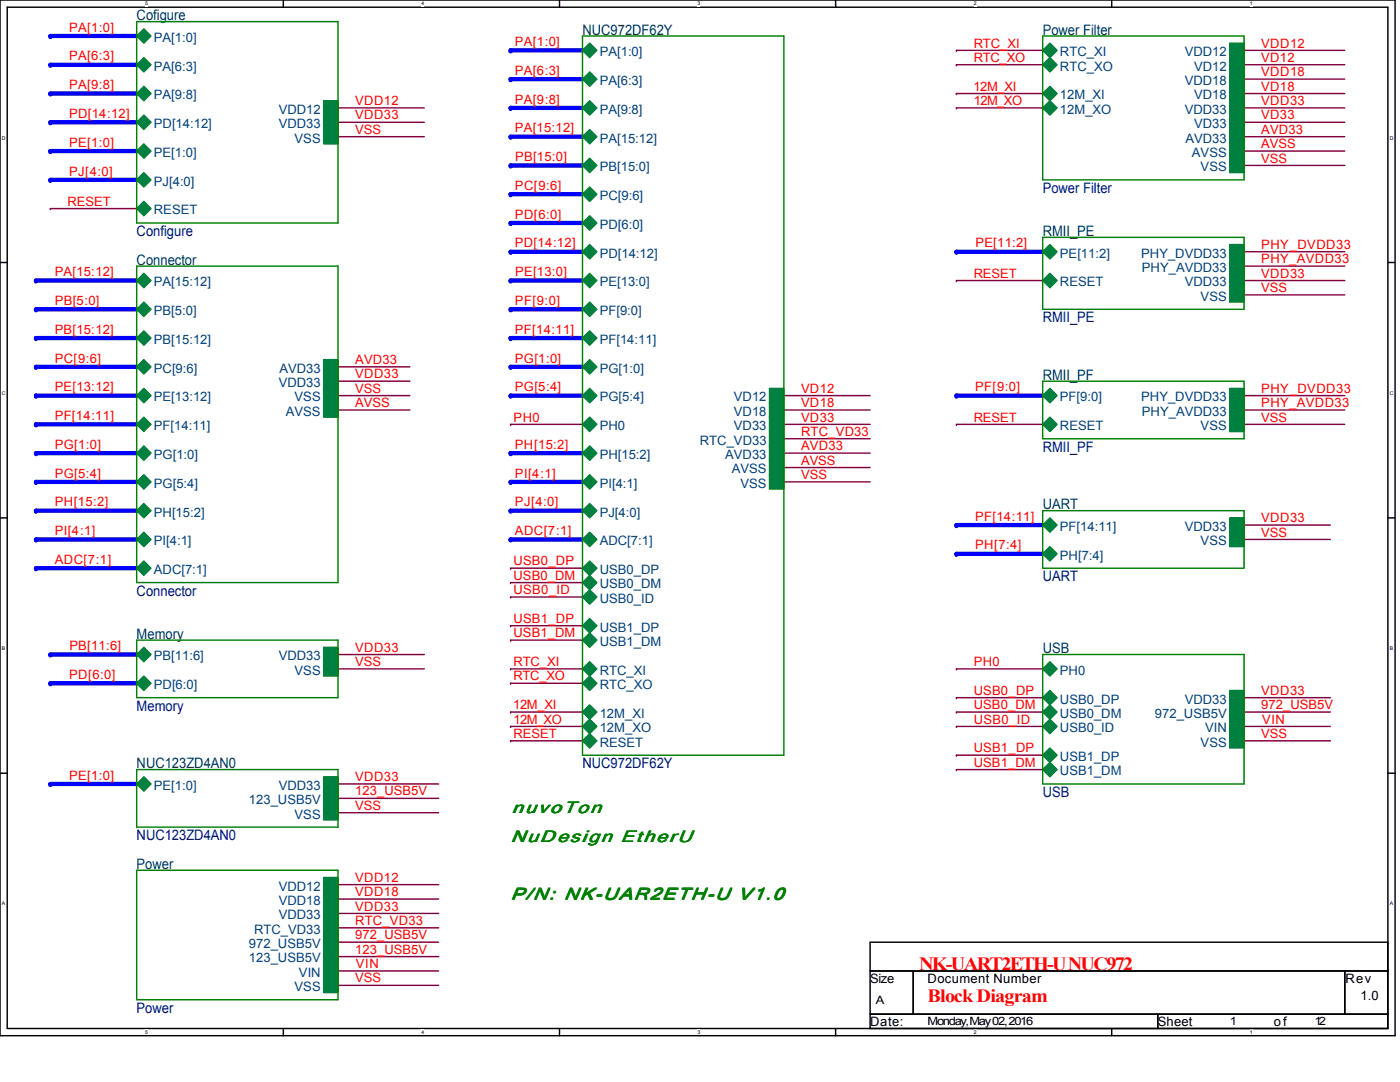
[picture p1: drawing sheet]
<svg xmlns="http://www.w3.org/2000/svg" width="279mm" height="216mm" viewBox="0 0 279 216" stroke-linecap="round" stroke-linejoin="round" font-family="sans-serif">
<path d="M0 0h278.4v206.7h-278.4zM1.4 1.4h275.6v203.8h-275.6z" fill="none" stroke="#000" stroke-width=".29"/>
<g fill="#fff">
<path d="M29 .2h.6v1.1h-.6z"/>
<path d="M29 205.4h.6v1.1h-.6z"/>
</g>
<path d="M56.5 0v1.4M56.5 205.2v1.5" fill="none" stroke="#000" stroke-width=".29"/>
<g fill="#fff">
<path d="M84.1 .2h.6v1.1h-.6z"/>
<path d="M84.1 205.4h.6v1.1h-.6z"/>
</g>
<path d="M111.7 0v1.4M111.7 205.2v1.5" fill="none" stroke="#000" stroke-width=".29"/>
<g fill="#fff">
<path d="M139.2 .2h.6v1.1h-.6z"/>
<path d="M139.2 205.4h.6v1.1h-.6z"/>
</g>
<path d="M166.8 0v1.4M166.8 205.2v1.5" fill="none" stroke="#000" stroke-width=".29"/>
<g fill="#fff">
<path d="M194.3 .2h.6v1.1h-.6z"/>
<path d="M194.3 205.4h.6v1.1h-.6z"/>
</g>
<path d="M221.9 0v1.4M221.9 205.2v1.5" fill="none" stroke="#000" stroke-width=".29"/>
<g fill="#fff">
<path d="M249.4 .2h.6v1.1h-.6z"/>
<path d="M249.4 205.4h.6v1.1h-.6z"/>
<path d="M.4 26.9h.7v1.2h-.7z"/>
<path d="M277.3 26.9h.8v1.2h-.8z"/>
<path d="M.4 77.9h.7v1.1h-.7z"/>
<path d="M277.3 77.9h.8v1.1h-.8z"/>
</g>
<path d="M0 52.4h1.4M277 52.4h1.4" fill="none" stroke="#000" stroke-width=".29"/>
<g fill="#fff">
<path d="M.4 128.8h.7v1.2h-.7z"/>
<path d="M277.3 128.8h.7v1.2h-.7z"/>
</g>
<path d="M0 103.3h1.4M277 103.3h1.4" fill="none" stroke="#000" stroke-width=".29"/>
<g fill="#fff">
<path d="M.4 179.7h.7v1.2h-.7z"/>
<path d="M277.3 179.7h.7v1.2h-.7z"/>
</g>
<path d="M0 154.3h1.4M277 154.3h1.4" fill="none" stroke="#000" stroke-width=".29"/>
<path d="M10.1 12.9h17.2" fill="none" stroke="#00f" stroke-width=".86"/>
<circle cx="10.1" cy="12.9" r=".43" fill="#00f"/>
<path d="M10.1 18.7h17.2" fill="none" stroke="#00f" stroke-width=".86"/>
<circle cx="10.1" cy="18.7" r=".43" fill="#00f"/>
<path d="M10.1 24.4h17.2" fill="none" stroke="#00f" stroke-width=".86"/>
<circle cx="10.1" cy="24.4" r=".43" fill="#00f"/>
<path d="M10.1 35.9h17.2" fill="none" stroke="#00f" stroke-width=".86"/>
<circle cx="10.1" cy="35.9" r=".43" fill="#00f"/>
<path d="M67.5 21.5h.1M67.5 24.4h.1M67.5 27.3h.1M67.5 21.5h17.2M67.5 24.4h17.2M67.5 27.3h17.2M10.1 41.6h.1M10.1 41.6h17.2" fill="none" stroke="#800040" stroke-width=".29"/>
<path d="M7.2 61.7h20.1" fill="none" stroke="#00f" stroke-width=".86"/>
<circle cx="7.2" cy="61.7" r=".43" fill="#00f"/>
<path d="M7.2 67.5h20.1" fill="none" stroke="#00f" stroke-width=".86"/>
<circle cx="7.2" cy="67.5" r=".43" fill="#00f"/>
<path d="M7.2 78.9h20.1" fill="none" stroke="#00f" stroke-width=".86"/>
<circle cx="7.2" cy="78.9" r=".43" fill="#00f"/>
<path d="M7.2 84.7h20.1" fill="none" stroke="#00f" stroke-width=".86"/>
<circle cx="7.2" cy="84.7" r=".43" fill="#00f"/>
<path d="M7.2 101.9h20.1" fill="none" stroke="#00f" stroke-width=".86"/>
<circle cx="7.2" cy="101.9" r=".43" fill="#00f"/>
<path d="M7.2 107.6h20.1" fill="none" stroke="#00f" stroke-width=".86"/>
<circle cx="7.2" cy="107.6" r=".43" fill="#00f"/>
<g fill="none" stroke="#800040" stroke-width=".29">
<path d="M67.5 76.1h.1M67.5 78.9h.1M67.5 76.1h14.3M67.5 78.9h14.3M190.9 133.5h.1M190.9 139.2h.1M190.9 133.5h17.2M190.9 139.2h17.2M248.3 139.2h.1M248.3 139.2h17.2M248.3 145h.1M248.3 147.8h.1"/>
<path d="M248.3 145h17.2M248.3 147.8h17.2"/>
</g>
<path d="M190.9 104.8h17.2" fill="none" stroke="#00f" stroke-width=".86"/>
<circle cx="190.9" cy="104.8" r=".43" fill="#00f"/>
<path d="M190.9 110.5h17.2" fill="none" stroke="#00f" stroke-width=".86"/>
<circle cx="190.9" cy="110.5" r=".43" fill="#00f"/>
<path d="M248.3 107.6h.1M248.3 104.8h.1M248.3 107.6h17.2M248.3 104.8h17.2" fill="none" stroke="#800040" stroke-width=".29"/>
<path d="M10.1 130.6h17.2" fill="none" stroke="#00f" stroke-width=".86"/>
<circle cx="10.1" cy="130.6" r=".43" fill="#00f"/>
<path d="M10.1 136.3h17.2" fill="none" stroke="#00f" stroke-width=".86"/>
<circle cx="10.1" cy="136.3" r=".43" fill="#00f"/>
<path d="M67.5 133.5h.1M67.5 130.6h.1M67.5 133.5h17.2M67.5 130.6h17.2" fill="none" stroke="#800040" stroke-width=".29"/>
<path d="M190.9 50.2h17.2" fill="none" stroke="#00f" stroke-width=".86"/>
<circle cx="190.9" cy="50.2" r=".43" fill="#00f"/>
<path d="M190.9 78.9h17.2" fill="none" stroke="#00f" stroke-width=".86"/>
<circle cx="190.9" cy="78.9" r=".43" fill="#00f"/>
<g fill="none" stroke="#800040" stroke-width=".29">
<path d="M190.9 10.1h.1M190.9 12.9h.1M190.9 18.7h.1M190.9 10.1h17.2M190.9 12.9h17.2M190.9 18.7h17.2M248.3 10.1h.1M248.3 12.9h.1M248.3 15.8h.1M248.3 18.7h.1M248.3 10.1h20.1M248.3 12.9h20.1"/>
<path d="M248.3 18.7h20.1M248.3 15.8h20.1M190.9 21.5h.1M190.9 21.5h17.2M248.3 24.4h.1M248.3 21.5h.1M248.3 21.5h20.1M248.3 24.4h20.1M248.3 56h.1M248.3 53.1h.1M248.3 50.2h.1M248.3 58.8h.1"/>
<path d="M248.3 56h20.1M248.3 53.1h20.1M248.3 50.2h20.1M248.3 58.8h20.1M248.3 78.9h.1M248.3 78.9h20.1M248.3 81.8h.1M248.3 84.7h.1M248.3 81.8h20.1M248.3 84.7h20.1M67.5 156.4h.1M67.5 156.4h20"/>
<path d="M67.5 176.5h.1M67.5 179.4h.1M67.5 162.2h.1M67.5 176.5h20M67.5 179.4h20M67.5 162.2h20M67.5 182.3h.1M67.5 185.1h.1M67.5 196.6h.1M67.5 182.3h20M67.5 185.1h20M67.5 196.6h20"/>
</g>
<path d="M10.1 156.4h17.2" fill="none" stroke="#00f" stroke-width=".86"/>
<circle cx="10.1" cy="156.4" r=".43" fill="#00f"/>
<path d="M156.4 87.5h.1M156.4 87.5h17.3M101.9 133.5h.1M101.9 136.3h.1M101.9 133.5h14.3M101.9 136.3h14.3" fill="none" stroke="#800040" stroke-width=".29"/>
<path d="M101.9 90.4h14.3" fill="none" stroke="#00f" stroke-width=".86"/>
<circle cx="101.9" cy="90.4" r=".43" fill="#00f"/>
<path d="M101.9 96.2h14.3" fill="none" stroke="#00f" stroke-width=".86"/>
<circle cx="101.9" cy="96.2" r=".43" fill="#00f"/>
<path d="M101.9 33h14.3" fill="none" stroke="#00f" stroke-width=".86"/>
<circle cx="101.9" cy="33" r=".43" fill="#00f"/>
<path d="M101.9 38.8h14.3" fill="none" stroke="#00f" stroke-width=".86"/>
<circle cx="101.9" cy="38.8" r=".43" fill="#00f"/>
<path d="M101.9 101.9h14.3" fill="none" stroke="#00f" stroke-width=".86"/>
<circle cx="101.9" cy="101.9" r=".43" fill="#00f"/>
<path d="M101.9 147.8h.1M101.9 147.8h14.3" fill="none" stroke="#800040" stroke-width=".29"/>
<path d="M101.9 56h14.3" fill="none" stroke="#00f" stroke-width=".86"/>
<circle cx="101.9" cy="56" r=".43" fill="#00f"/>
<g fill="none" stroke="#800040" stroke-width=".29">
<path d="M101.9 113.4h.1M101.9 116.2h.1M101.9 119.1h.1M101.9 113.4h14.3M101.9 116.2h14.3M101.9 119.1h14.3M101.9 124.9h.1M101.9 127.7h.1M101.9 124.9h14.3M101.9 127.7h14.3M101.9 142.1h.1M101.9 145h.1"/>
<path d="M101.9 142.1h14.3M101.9 145h14.3"/>
</g>
<path d="M101.9 44.5h14.3" fill="none" stroke="#00f" stroke-width=".86"/>
<circle cx="101.9" cy="44.5" r=".43" fill="#00f"/>
<path d="M101.9 27.3h14.3" fill="none" stroke="#00f" stroke-width=".86"/>
<circle cx="101.9" cy="27.3" r=".43" fill="#00f"/>
<path d="M101.9 78.9h14.3" fill="none" stroke="#00f" stroke-width=".86"/>
<circle cx="101.9" cy="78.9" r=".43" fill="#00f"/>
<path d="M101.9 67.5h14.3" fill="none" stroke="#00f" stroke-width=".86"/>
<circle cx="101.9" cy="67.5" r=".43" fill="#00f"/>
<path d="M101.9 50.2h14.3" fill="none" stroke="#00f" stroke-width=".86"/>
<circle cx="101.9" cy="50.2" r=".43" fill="#00f"/>
<path d="M101.9 21.5h14.3" fill="none" stroke="#00f" stroke-width=".86"/>
<circle cx="101.9" cy="21.5" r=".43" fill="#00f"/>
<g fill="none" stroke="#800040" stroke-width=".29">
<path d="M190.9 56h.1M190.9 56h17.2M156.4 78.9h.1M156.4 78.9h17.3M156.4 84.7h.1M156.4 96.2h.1M156.4 81.8h.1M156.4 84.7h17.3M156.4 96.2h17.3M156.4 81.8h17.3M190.9 84.7h.1M190.9 84.7h17.2"/>
<path d="M190.9 142.1h.1M190.9 145h.1M190.9 150.7h.1M190.9 153.6h.1M190.9 142.1h17.2M190.9 145h17.2M190.9 150.7h17.2M190.9 153.6h17.2"/>
</g>
<path d="M10.1 7.2h17.2" fill="none" stroke="#00f" stroke-width=".86"/>
<circle cx="10.1" cy="7.2" r=".43" fill="#00f"/>
<path d="M7.2 56h20.1" fill="none" stroke="#00f" stroke-width=".86"/>
<circle cx="7.2" cy="56" r=".43" fill="#00f"/>
<path d="M7.2 73.2h20.1" fill="none" stroke="#00f" stroke-width=".86"/>
<circle cx="7.2" cy="73.2" r=".43" fill="#00f"/>
<path d="M7.2 90.4h20.1" fill="none" stroke="#00f" stroke-width=".86"/>
<circle cx="7.2" cy="90.4" r=".43" fill="#00f"/>
<path d="M7.2 96.2h20.1" fill="none" stroke="#00f" stroke-width=".86"/>
<circle cx="7.2" cy="96.2" r=".43" fill="#00f"/>
<path d="M7.2 113.4h20.1" fill="none" stroke="#00f" stroke-width=".86"/>
<circle cx="7.2" cy="113.4" r=".43" fill="#00f"/>
<path d="M248.3 33h.1M248.3 27.3h.1M248.3 30.1h.1M248.3 33h20.1M248.3 27.3h20.1M248.3 30.1h20.1M67.5 73.2h.1M67.5 73.2h14.3M67.5 81.8h.1M67.5 81.8h14.3M67.5 193.7h.1M67.5 193.7h20" fill="none" stroke="#800040" stroke-width=".29"/>
<path d="M101.9 73.2h14.3" fill="none" stroke="#00f" stroke-width=".86"/>
<circle cx="101.9" cy="73.2" r=".43" fill="#00f"/>
<path d="M156.4 93.3h.1M156.4 90.4h.1M156.4 93.3h17.3M156.4 90.4h17.3" fill="none" stroke="#800040" stroke-width=".29"/>
<path d="M101.9 10.1h14.3" fill="none" stroke="#00f" stroke-width=".86"/>
<circle cx="101.9" cy="10.1" r=".43" fill="#00f"/>
<path d="M101.9 15.8h14.3" fill="none" stroke="#00f" stroke-width=".86"/>
<circle cx="101.9" cy="15.8" r=".43" fill="#00f"/>
<path d="M101.9 107.6h14.3" fill="none" stroke="#00f" stroke-width=".86"/>
<circle cx="101.9" cy="107.6" r=".43" fill="#00f"/>
<path d="M101.9 61.7h14.3" fill="none" stroke="#00f" stroke-width=".86"/>
<circle cx="101.9" cy="61.7" r=".43" fill="#00f"/>
<path d="M101.9 84.7h.1M101.9 84.7h14.3M67.5 159.3h.1M67.5 159.3h20M248.3 142.1h.1M248.3 142.1h17.2M67.5 188h.1M67.5 190.9h.1M67.5 188h20M67.5 190.9h20" fill="none" stroke="#800040" stroke-width=".29"/>
<path d="M10.1 30.1h17.2" fill="none" stroke="#00f" stroke-width=".86"/>
<circle cx="10.1" cy="30.1" r=".43" fill="#00f"/>
<path d="M173.7 188h103.3v5.7h-103.3zM173.7 193.7h8.6v8.7h-8.6zM182.3 193.7h86.1v8.7h-86.1zM268.4 193.7h8.6v8.7h-8.6zM173.7 202.4h57.4v2.8h-57.4zM231.1 202.4h45.9v2.8h-45.9z" fill="none" stroke="#000" stroke-width=".29"/>
<path d="M116.2 73.2l1.5-1.4 1.4 1.4-1.4 1.4z" fill="#008040"/>
<path d="M116.2 73.2l1.5-1.4 1.4 1.4-1.4 1.4z" fill="none" stroke="#008040" stroke-width=".29"/>
<path d="M153.6 83.2h2.8v2.9h-2.8z" fill-rule="evenodd" fill="#008040"/>
<path d="M153.6 83.2h2.8v2.9h-2.8z" fill="none" stroke="#008040" stroke-width=".29"/>
<path d="M153.6 94.7h2.8v2.9h-2.8z" fill-rule="evenodd" fill="#008040"/>
<path d="M153.6 94.7h2.8v2.9h-2.8z" fill="none" stroke="#008040" stroke-width=".29"/>
<path d="M153.6 77.5h2.8v2.9h-2.8z" fill-rule="evenodd" fill="#008040"/>
<path d="M153.6 77.5h2.8v2.9h-2.8z" fill="none" stroke="#008040" stroke-width=".29"/>
<path d="M153.6 80.4h2.8v2.8h-2.8z" fill-rule="evenodd" fill="#008040"/>
<path d="M153.6 80.4h2.8v2.8h-2.8z" fill="none" stroke="#008040" stroke-width=".29"/>
<path d="M116.2 67.5l1.5-1.5 1.4 1.5-1.4 1.4z" fill="#008040"/>
<path d="M116.2 67.5l1.5-1.5 1.4 1.5-1.4 1.4z" fill="none" stroke="#008040" stroke-width=".29"/>
<path d="M116.2 44.5l1.5-1.4 1.4 1.4-1.4 1.4z" fill="#008040"/>
<path d="M116.2 44.5l1.5-1.4 1.4 1.4-1.4 1.4z" fill="none" stroke="#008040" stroke-width=".29"/>
<path d="M116.2 21.5l1.5-1.4 1.4 1.4-1.4 1.5z" fill="#008040"/>
<path d="M116.2 21.5l1.5-1.4 1.4 1.4-1.4 1.5z" fill="none" stroke="#008040" stroke-width=".29"/>
<path d="M153.6 86.1h2.8v2.9h-2.8z" fill-rule="evenodd" fill="#008040"/>
<path d="M153.6 86.1h2.8v2.9h-2.8z" fill="none" stroke="#008040" stroke-width=".29"/>
<path d="M116.2 136.3l1.5-1.4 1.4 1.4-1.4 1.5z" fill="#008040"/>
<path d="M116.2 136.3l1.5-1.4 1.4 1.4-1.4 1.5z" fill="none" stroke="#008040" stroke-width=".29"/>
<path d="M116.2 90.4l1.5-1.4 1.4 1.4-1.4 1.5z" fill="#008040"/>
<path d="M116.2 90.4l1.5-1.4 1.4 1.4-1.4 1.5z" fill="none" stroke="#008040" stroke-width=".29"/>
<path d="M116.2 96.2l1.5-1.5 1.4 1.5-1.4 1.4z" fill="#008040"/>
<path d="M116.2 96.2l1.5-1.5 1.4 1.5-1.4 1.4z" fill="none" stroke="#008040" stroke-width=".29"/>
<path d="M116.2 33l1.5-1.4 1.4 1.4-1.4 1.4z" fill="#008040"/>
<path d="M116.2 33l1.5-1.4 1.4 1.4-1.4 1.4z" fill="none" stroke="#008040" stroke-width=".29"/>
<path d="M116.2 38.8l1.5-1.5 1.4 1.5-1.4 1.4z" fill="#008040"/>
<path d="M116.2 38.8l1.5-1.5 1.4 1.5-1.4 1.4z" fill="none" stroke="#008040" stroke-width=".29"/>
<path d="M116.2 101.9l1.5-1.4 1.4 1.4-1.4 1.4z" fill="#008040"/>
<path d="M116.2 101.9l1.5-1.4 1.4 1.4-1.4 1.4z" fill="none" stroke="#008040" stroke-width=".29"/>
<path d="M116.2 147.8l1.5-1.4 1.4 1.4-1.4 1.5z" fill="#008040"/>
<path d="M116.2 147.8l1.5-1.4 1.4 1.4-1.4 1.5z" fill="none" stroke="#008040" stroke-width=".29"/>
<path d="M116.2 56l1.5-1.5 1.4 1.5-1.4 1.4z" fill="#008040"/>
<path d="M116.2 56l1.5-1.5 1.4 1.5-1.4 1.4z" fill="none" stroke="#008040" stroke-width=".29"/>
<path d="M116.2 142.1l1.5-1.5 1.4 1.5-1.4 1.4z" fill="#008040"/>
<path d="M116.2 142.1l1.5-1.5 1.4 1.5-1.4 1.4z" fill="none" stroke="#008040" stroke-width=".29"/>
<path d="M116.2 145l1.5-1.5 1.4 1.5-1.4 1.4z" fill="#008040"/>
<path d="M116.2 145l1.5-1.5 1.4 1.5-1.4 1.4z" fill="none" stroke="#008040" stroke-width=".29"/>
<path d="M116.2 124.9l1.5-1.5 1.4 1.5-1.4 1.4z" fill="#008040"/>
<path d="M116.2 124.9l1.5-1.5 1.4 1.5-1.4 1.4z" fill="none" stroke="#008040" stroke-width=".29"/>
<path d="M116.2 127.7l1.5-1.4 1.4 1.4-1.4 1.5z" fill="#008040"/>
<path d="M116.2 127.7l1.5-1.4 1.4 1.4-1.4 1.5z" fill="none" stroke="#008040" stroke-width=".29"/>
<path d="M116.2 113.4l1.5-1.5 1.4 1.5-1.4 1.4z" fill="#008040"/>
<path d="M116.2 113.4l1.5-1.5 1.4 1.5-1.4 1.4z" fill="none" stroke="#008040" stroke-width=".29"/>
<path d="M116.2 116.2l1.5-1.4 1.4 1.4-1.4 1.5z" fill="#008040"/>
<path d="M116.2 116.2l1.5-1.4 1.4 1.4-1.4 1.5z" fill="none" stroke="#008040" stroke-width=".29"/>
<path d="M116.2 119.1l1.5-1.4 1.4 1.4-1.4 1.5z" fill="#008040"/>
<path d="M116.2 119.1l1.5-1.4 1.4 1.4-1.4 1.5z" fill="none" stroke="#008040" stroke-width=".29"/>
<path d="M116.2 133.5l1.5-1.5 1.4 1.5-1.4 1.4z" fill="#008040"/>
<path d="M116.2 133.5l1.5-1.5 1.4 1.5-1.4 1.4z" fill="none" stroke="#008040" stroke-width=".29"/>
<path d="M116.2 27.3l1.5-1.5 1.4 1.5-1.4 1.4z" fill="#008040"/>
<path d="M116.2 27.3l1.5-1.5 1.4 1.5-1.4 1.4z" fill="none" stroke="#008040" stroke-width=".29"/>
<path d="M116.2 50.2l1.5-1.4 1.4 1.4-1.4 1.5z" fill="#008040"/>
<path d="M116.2 50.2l1.5-1.4 1.4 1.4-1.4 1.5z" fill="none" stroke="#008040" stroke-width=".29"/>
<path d="M116.2 15.8l1.5-1.4 1.4 1.4-1.4 1.4z" fill="#008040"/>
<path d="M116.2 15.8l1.5-1.4 1.4 1.4-1.4 1.4z" fill="none" stroke="#008040" stroke-width=".29"/>
<path d="M116.2 10.1l1.5-1.5 1.4 1.5-1.4 1.4z" fill="#008040"/>
<path d="M116.2 10.1l1.5-1.5 1.4 1.5-1.4 1.4z" fill="none" stroke="#008040" stroke-width=".29"/>
<path d="M116.2 78.9l1.5-1.4 1.4 1.4-1.4 1.5z" fill="#008040"/>
<path d="M116.2 78.9l1.5-1.4 1.4 1.4-1.4 1.5z" fill="none" stroke="#008040" stroke-width=".29"/>
<path d="M116.2 107.6l1.5-1.4 1.4 1.4-1.4 1.5z" fill="#008040"/>
<path d="M116.2 107.6l1.5-1.4 1.4 1.4-1.4 1.5z" fill="none" stroke="#008040" stroke-width=".29"/>
<path d="M153.6 89h2.8v2.9h-2.8z" fill-rule="evenodd" fill="#008040"/>
<path d="M153.6 89h2.8v2.9h-2.8z" fill="none" stroke="#008040" stroke-width=".29"/>
<path d="M153.6 91.9h2.8v2.8h-2.8z" fill-rule="evenodd" fill="#008040"/>
<path d="M153.6 91.9h2.8v2.8h-2.8z" fill="none" stroke="#008040" stroke-width=".29"/>
<path d="M116.2 61.7l1.5-1.4 1.4 1.4-1.4 1.5z" fill="#008040"/>
<path d="M116.2 61.7l1.5-1.4 1.4 1.4-1.4 1.5z" fill="none" stroke="#008040" stroke-width=".29"/>
<path d="M116.2 84.7l1.5-1.5 1.4 1.5-1.4 1.4z" fill="#008040"/>
<path d="M116.2 84.7l1.5-1.5 1.4 1.5-1.4 1.4z" fill="none" stroke="#008040" stroke-width=".29"/>
<path d="M116.2 7.2h40.2v143.5h-40.2z" fill="none" stroke="#008000" stroke-width=".29"/>
<path d="M27.3 12.9l1.4-1.4 1.4 1.4-1.4 1.5z" fill="#008040"/>
<path d="M27.3 12.9l1.4-1.4 1.4 1.4-1.4 1.5z" fill="none" stroke="#008040" stroke-width=".29"/>
<path d="M27.3 41.6l1.4-1.4 1.4 1.4-1.4 1.5z" fill="#008040"/>
<path d="M27.3 41.6l1.4-1.4 1.4 1.4-1.4 1.5z" fill="none" stroke="#008040" stroke-width=".29"/>
<path d="M64.6 20.1h2.9v2.9h-2.9z" fill-rule="evenodd" fill="#008040"/>
<path d="M64.6 20.1h2.9v2.9h-2.9z" fill="none" stroke="#008040" stroke-width=".29"/>
<path d="M64.6 23h2.9v2.8h-2.9z" fill-rule="evenodd" fill="#008040"/>
<path d="M64.6 23h2.9v2.8h-2.9z" fill="none" stroke="#008040" stroke-width=".29"/>
<path d="M27.3 35.9l1.4-1.5 1.4 1.5-1.4 1.4z" fill="#008040"/>
<path d="M27.3 35.9l1.4-1.5 1.4 1.5-1.4 1.4z" fill="none" stroke="#008040" stroke-width=".29"/>
<path d="M64.6 25.8h2.9v2.9h-2.9z" fill-rule="evenodd" fill="#008040"/>
<path d="M64.6 25.8h2.9v2.9h-2.9z" fill="none" stroke="#008040" stroke-width=".29"/>
<path d="M27.3 18.7l1.4-1.5 1.4 1.5-1.4 1.4z" fill="#008040"/>
<path d="M27.3 18.7l1.4-1.5 1.4 1.5-1.4 1.4z" fill="none" stroke="#008040" stroke-width=".29"/>
<path d="M28.7 23l1.4 1.4-1.4 1.4-1.4-1.4z" fill="#008040"/>
<path d="M28.7 23l1.4 1.4-1.4 1.4-1.4-1.4z" fill="none" stroke="#008040" stroke-width=".29"/>
<path d="M28.7 5.7l1.4 1.5-1.4 1.4-1.4-1.4z" fill="#008040"/>
<path d="M28.7 5.7l1.4 1.5-1.4 1.4-1.4-1.4z" fill="none" stroke="#008040" stroke-width=".29"/>
<path d="M28.7 28.7l1.4 1.4-1.4 1.5-1.4-1.5z" fill="#008040"/>
<path d="M28.7 28.7l1.4 1.4-1.4 1.5-1.4-1.5z" fill="none" stroke="#008040" stroke-width=".29"/>
<path d="M27.3 4.3h40.2v40.2h-40.2z" fill="none" stroke="#008000" stroke-width=".29"/>
<path d="M208.1 50.2l1.4-1.4 1.5 1.4-1.5 1.5z" fill="#008040"/>
<path d="M208.1 50.2l1.4-1.4 1.5 1.4-1.5 1.5z" fill="none" stroke="#008040" stroke-width=".29"/>
<path d="M245.4 48.8h2.9v2.9h-2.9z" fill-rule="evenodd" fill="#008040"/>
<path d="M245.4 48.8h2.9v2.9h-2.9z" fill="none" stroke="#008040" stroke-width=".29"/>
<path d="M245.4 54.5h2.9v2.9h-2.9z" fill-rule="evenodd" fill="#008040"/>
<path d="M245.4 54.5h2.9v2.9h-2.9z" fill="none" stroke="#008040" stroke-width=".29"/>
<path d="M245.4 57.4h2.9v2.9h-2.9z" fill-rule="evenodd" fill="#008040"/>
<path d="M245.4 57.4h2.9v2.9h-2.9z" fill="none" stroke="#008040" stroke-width=".29"/>
<path d="M245.4 51.7h2.9v2.8h-2.9z" fill-rule="evenodd" fill="#008040"/>
<path d="M245.4 51.7h2.9v2.8h-2.9z" fill="none" stroke="#008040" stroke-width=".29"/>
<path d="M208.1 56l1.4-1.5 1.5 1.5-1.5 1.4z" fill="#008040"/>
<path d="M208.1 56l1.4-1.5 1.5 1.5-1.5 1.4z" fill="none" stroke="#008040" stroke-width=".29"/>
<path d="M208.1 47.4h40.2v14.3h-40.2z" fill="none" stroke="#008000" stroke-width=".29"/>
<path d="M28.7 66l1.4 1.5-1.4 1.4-1.4-1.4z" fill="#008040"/>
<path d="M28.7 66l1.4 1.5-1.4 1.4-1.4-1.4z" fill="none" stroke="#008040" stroke-width=".29"/>
<path d="M64.6 77.5h2.9v2.9h-2.9z" fill-rule="evenodd" fill="#008040"/>
<path d="M64.6 77.5h2.9v2.9h-2.9z" fill="none" stroke="#008040" stroke-width=".29"/>
<path d="M64.6 74.6h2.9v2.9h-2.9z" fill-rule="evenodd" fill="#008040"/>
<path d="M64.6 74.6h2.9v2.9h-2.9z" fill="none" stroke="#008040" stroke-width=".29"/>
<path d="M28.7 60.3l1.4 1.4-1.4 1.5-1.4-1.5z" fill="#008040"/>
<path d="M28.7 60.3l1.4 1.4-1.4 1.5-1.4-1.5z" fill="none" stroke="#008040" stroke-width=".29"/>
<path d="M28.7 83.2l1.4 1.5-1.4 1.4-1.4-1.4z" fill="#008040"/>
<path d="M28.7 83.2l1.4 1.5-1.4 1.4-1.4-1.4z" fill="none" stroke="#008040" stroke-width=".29"/>
<path d="M27.3 78.9l1.4-1.4 1.4 1.4-1.4 1.5z" fill="#008040"/>
<path d="M27.3 78.9l1.4-1.4 1.4 1.4-1.4 1.5z" fill="none" stroke="#008040" stroke-width=".29"/>
<path d="M28.7 100.5l1.4 1.4-1.4 1.4-1.4-1.4z" fill="#008040"/>
<path d="M28.7 100.5l1.4 1.4-1.4 1.4-1.4-1.4z" fill="none" stroke="#008040" stroke-width=".29"/>
<path d="M27.3 107.6l1.4-1.4 1.4 1.4-1.4 1.5z" fill="#008040"/>
<path d="M27.3 107.6l1.4-1.4 1.4 1.4-1.4 1.5z" fill="none" stroke="#008040" stroke-width=".29"/>
<path d="M27.3 56l1.4-1.5 1.4 1.5-1.4 1.4z" fill="#008040"/>
<path d="M27.3 56l1.4-1.5 1.4 1.5-1.4 1.4z" fill="none" stroke="#008040" stroke-width=".29"/>
<path d="M28.7 71.8l1.4 1.4-1.4 1.4-1.4-1.4z" fill="#008040"/>
<path d="M28.7 71.8l1.4 1.4-1.4 1.4-1.4-1.4z" fill="none" stroke="#008040" stroke-width=".29"/>
<path d="M28.7 89l1.4 1.4-1.4 1.5-1.4-1.5z" fill="#008040"/>
<path d="M28.7 89l1.4 1.4-1.4 1.5-1.4-1.5z" fill="none" stroke="#008040" stroke-width=".29"/>
<path d="M28.7 94.7l1.4 1.5-1.4 1.4-1.4-1.4z" fill="#008040"/>
<path d="M28.7 94.7l1.4 1.5-1.4 1.4-1.4-1.4z" fill="none" stroke="#008040" stroke-width=".29"/>
<path d="M28.7 111.9l1.4 1.5-1.4 1.4-1.4-1.4z" fill="#008040"/>
<path d="M28.7 111.9l1.4 1.5-1.4 1.4-1.4-1.4z" fill="none" stroke="#008040" stroke-width=".29"/>
<path d="M64.6 71.8h2.9v2.8h-2.9z" fill-rule="evenodd" fill="#008040"/>
<path d="M64.6 71.8h2.9v2.8h-2.9z" fill="none" stroke="#008040" stroke-width=".29"/>
<path d="M64.6 80.4h2.9v2.8h-2.9z" fill-rule="evenodd" fill="#008040"/>
<path d="M64.6 80.4h2.9v2.8h-2.9z" fill="none" stroke="#008040" stroke-width=".29"/>
<path d="M27.3 53.1h40.2v63.1h-40.2z" fill="none" stroke="#008000" stroke-width=".29"/>
<path d="M208.1 78.9l1.4-1.4 1.5 1.4-1.5 1.5z" fill="#008040"/>
<path d="M208.1 78.9l1.4-1.4 1.5 1.4-1.5 1.5z" fill="none" stroke="#008040" stroke-width=".29"/>
<path d="M245.4 77.5h2.9v2.9h-2.9z" fill-rule="evenodd" fill="#008040"/>
<path d="M245.4 77.5h2.9v2.9h-2.9z" fill="none" stroke="#008040" stroke-width=".29"/>
<path d="M245.4 80.4h2.9v2.8h-2.9z" fill-rule="evenodd" fill="#008040"/>
<path d="M245.4 80.4h2.9v2.8h-2.9z" fill="none" stroke="#008040" stroke-width=".29"/>
<path d="M245.4 83.2h2.9v2.9h-2.9z" fill-rule="evenodd" fill="#008040"/>
<path d="M245.4 83.2h2.9v2.9h-2.9z" fill="none" stroke="#008040" stroke-width=".29"/>
<path d="M209.5 83.2l1.5 1.5-1.5 1.4-1.4-1.4z" fill="#008040"/>
<path d="M209.5 83.2l1.5 1.5-1.5 1.4-1.4-1.4z" fill="none" stroke="#008040" stroke-width=".29"/>
<path d="M208.1 76.1h40.2v11.4h-40.2z" fill="none" stroke="#008000" stroke-width=".29"/>
<path d="M209.5 109.1l1.5 1.4-1.5 1.4-1.4-1.4z" fill="#008040"/>
<path d="M209.5 109.1l1.5 1.4-1.5 1.4-1.4-1.4z" fill="none" stroke="#008040" stroke-width=".29"/>
<path d="M245.4 103.3h2.9v2.9h-2.9z" fill-rule="evenodd" fill="#008040"/>
<path d="M245.4 103.3h2.9v2.9h-2.9z" fill="none" stroke="#008040" stroke-width=".29"/>
<path d="M209.5 103.3l1.5 1.5-1.5 1.4-1.4-1.4z" fill="#008040"/>
<path d="M209.5 103.3l1.5 1.5-1.5 1.4-1.4-1.4z" fill="none" stroke="#008040" stroke-width=".29"/>
<path d="M245.4 106.2h2.9v2.9h-2.9z" fill-rule="evenodd" fill="#008040"/>
<path d="M245.4 106.2h2.9v2.9h-2.9z" fill="none" stroke="#008040" stroke-width=".29"/>
<path d="M208.1 101.9h40.2v11.5h-40.2z" fill="none" stroke="#008000" stroke-width=".29"/>
<path d="M64.6 175.1h2.9v2.9h-2.9z" fill-rule="evenodd" fill="#008040"/>
<path d="M64.6 175.1h2.9v2.9h-2.9z" fill="none" stroke="#008040" stroke-width=".29"/>
<path d="M64.6 195.2h2.9v2.9h-2.9z" fill-rule="evenodd" fill="#008040"/>
<path d="M64.6 195.2h2.9v2.9h-2.9z" fill="none" stroke="#008040" stroke-width=".29"/>
<path d="M64.6 178h2.9v2.8h-2.9z" fill-rule="evenodd" fill="#008040"/>
<path d="M64.6 178h2.9v2.8h-2.9z" fill="none" stroke="#008040" stroke-width=".29"/>
<path d="M64.6 180.8h2.9v2.9h-2.9z" fill-rule="evenodd" fill="#008040"/>
<path d="M64.6 180.8h2.9v2.9h-2.9z" fill="none" stroke="#008040" stroke-width=".29"/>
<path d="M64.6 183.7h2.9v2.9h-2.9z" fill-rule="evenodd" fill="#008040"/>
<path d="M64.6 183.7h2.9v2.9h-2.9z" fill="none" stroke="#008040" stroke-width=".29"/>
<path d="M64.6 192.3h2.9v2.9h-2.9z" fill-rule="evenodd" fill="#008040"/>
<path d="M64.6 192.3h2.9v2.9h-2.9z" fill="none" stroke="#008040" stroke-width=".29"/>
<path d="M64.6 189.4h2.9v2.9h-2.9z" fill-rule="evenodd" fill="#008040"/>
<path d="M64.6 189.4h2.9v2.9h-2.9z" fill="none" stroke="#008040" stroke-width=".29"/>
<path d="M64.6 186.6h2.9v2.8h-2.9z" fill-rule="evenodd" fill="#008040"/>
<path d="M64.6 186.6h2.9v2.8h-2.9z" fill="none" stroke="#008040" stroke-width=".29"/>
<path d="M27.3 173.7h40.2v25.8h-40.2z" fill="none" stroke="#008000" stroke-width=".29"/>
<path d="M209.5 132l1.5 1.5-1.5 1.4-1.4-1.4z" fill="#008040"/>
<path d="M209.5 132l1.5 1.5-1.5 1.4-1.4-1.4z" fill="none" stroke="#008040" stroke-width=".29"/>
<path d="M245.4 137.8h2.9v2.8h-2.9z" fill-rule="evenodd" fill="#008040"/>
<path d="M245.4 137.8h2.9v2.8h-2.9z" fill="none" stroke="#008040" stroke-width=".29"/>
<path d="M245.4 146.4h2.9v2.9h-2.9z" fill-rule="evenodd" fill="#008040"/>
<path d="M245.4 146.4h2.9v2.9h-2.9z" fill="none" stroke="#008040" stroke-width=".29"/>
<path d="M209.5 137.8l1.5 1.4-1.5 1.4-1.4-1.4z" fill="#008040"/>
<path d="M209.5 137.8l1.5 1.4-1.5 1.4-1.4-1.4z" fill="none" stroke="#008040" stroke-width=".29"/>
<path d="M245.4 143.5h2.9v2.9h-2.9z" fill-rule="evenodd" fill="#008040"/>
<path d="M245.4 143.5h2.9v2.9h-2.9z" fill="none" stroke="#008040" stroke-width=".29"/>
<path d="M208.1 142.1l1.4-1.5 1.5 1.5-1.5 1.4z" fill="#008040"/>
<path d="M208.1 142.1l1.4-1.5 1.5 1.5-1.5 1.4z" fill="none" stroke="#008040" stroke-width=".29"/>
<path d="M208.1 150.7l1.4-1.4 1.5 1.4-1.5 1.4z" fill="#008040"/>
<path d="M208.1 150.7l1.4-1.4 1.5 1.4-1.5 1.4z" fill="none" stroke="#008040" stroke-width=".29"/>
<path d="M209.5 143.5l1.5 1.5-1.5 1.4-1.4-1.4z" fill="#008040"/>
<path d="M209.5 143.5l1.5 1.5-1.5 1.4-1.4-1.4z" fill="none" stroke="#008040" stroke-width=".29"/>
<path d="M209.5 152.1l1.5 1.5-1.5 1.4-1.4-1.4z" fill="#008040"/>
<path d="M209.5 152.1l1.5 1.5-1.5 1.4-1.4-1.4z" fill="none" stroke="#008040" stroke-width=".29"/>
<path d="M245.4 140.6h2.9v2.9h-2.9z" fill-rule="evenodd" fill="#008040"/>
<path d="M245.4 140.6h2.9v2.9h-2.9z" fill="none" stroke="#008040" stroke-width=".29"/>
<path d="M208.1 130.6h40.2v25.8h-40.2z" fill="none" stroke="#008000" stroke-width=".29"/>
<path d="M28.7 129.2l1.4 1.4-1.4 1.4-1.4-1.4z" fill="#008040"/>
<path d="M28.7 129.2l1.4 1.4-1.4 1.4-1.4-1.4z" fill="none" stroke="#008040" stroke-width=".29"/>
<path d="M64.6 129.2h2.9v2.8h-2.9z" fill-rule="evenodd" fill="#008040"/>
<path d="M64.6 129.2h2.9v2.8h-2.9z" fill="none" stroke="#008040" stroke-width=".29"/>
<path d="M64.6 132h2.9v2.9h-2.9z" fill-rule="evenodd" fill="#008040"/>
<path d="M64.6 132h2.9v2.9h-2.9z" fill="none" stroke="#008040" stroke-width=".29"/>
<path d="M27.3 136.3l1.4-1.4 1.4 1.4-1.4 1.5z" fill="#008040"/>
<path d="M27.3 136.3l1.4-1.4 1.4 1.4-1.4 1.5z" fill="none" stroke="#008040" stroke-width=".29"/>
<path d="M27.3 127.7h40.2v11.5h-40.2z" fill="none" stroke="#008000" stroke-width=".29"/>
<path d="M28.7 155l1.4 1.4-1.4 1.5-1.4-1.5z" fill="#008040"/>
<path d="M28.7 155l1.4 1.4-1.4 1.5-1.4-1.5z" fill="none" stroke="#008040" stroke-width=".29"/>
<path d="M64.6 155h2.9v2.9h-2.9z" fill-rule="evenodd" fill="#008040"/>
<path d="M64.6 155h2.9v2.9h-2.9z" fill="none" stroke="#008040" stroke-width=".29"/>
<path d="M64.6 160.7h2.9v2.9h-2.9z" fill-rule="evenodd" fill="#008040"/>
<path d="M64.6 160.7h2.9v2.9h-2.9z" fill="none" stroke="#008040" stroke-width=".29"/>
<path d="M64.6 157.9h2.9v2.8h-2.9z" fill-rule="evenodd" fill="#008040"/>
<path d="M64.6 157.9h2.9v2.8h-2.9z" fill="none" stroke="#008040" stroke-width=".29"/>
<path d="M27.3 153.6h40.2v11.4h-40.2z" fill="none" stroke="#008000" stroke-width=".29"/>
<path d="M209.5 8.6l1.5 1.5-1.5 1.4-1.4-1.4z" fill="#008040"/>
<path d="M209.5 8.6l1.5 1.5-1.5 1.4-1.4-1.4z" fill="none" stroke="#008040" stroke-width=".29"/>
<path d="M245.4 8.6h2.9v2.9h-2.9z" fill-rule="evenodd" fill="#008040"/>
<path d="M245.4 8.6h2.9v2.9h-2.9z" fill="none" stroke="#008040" stroke-width=".29"/>
<path d="M245.4 20.1h2.9v2.9h-2.9z" fill-rule="evenodd" fill="#008040"/>
<path d="M245.4 20.1h2.9v2.9h-2.9z" fill="none" stroke="#008040" stroke-width=".29"/>
<path d="M245.4 25.8h2.9v2.9h-2.9z" fill-rule="evenodd" fill="#008040"/>
<path d="M245.4 25.8h2.9v2.9h-2.9z" fill="none" stroke="#008040" stroke-width=".29"/>
<path d="M208.1 12.9l1.4-1.4 1.5 1.4-1.5 1.5z" fill="#008040"/>
<path d="M208.1 12.9l1.4-1.4 1.5 1.4-1.5 1.5z" fill="none" stroke="#008040" stroke-width=".29"/>
<path d="M208.1 18.7l1.4-1.5 1.5 1.5-1.5 1.4z" fill="#008040"/>
<path d="M208.1 18.7l1.4-1.5 1.5 1.5-1.5 1.4z" fill="none" stroke="#008040" stroke-width=".29"/>
<path d="M208.1 21.5l1.4-1.4 1.5 1.4-1.5 1.5z" fill="#008040"/>
<path d="M208.1 21.5l1.4-1.4 1.5 1.4-1.5 1.5z" fill="none" stroke="#008040" stroke-width=".29"/>
<path d="M245.4 14.4h2.9v2.8h-2.9z" fill-rule="evenodd" fill="#008040"/>
<path d="M245.4 14.4h2.9v2.8h-2.9z" fill="none" stroke="#008040" stroke-width=".29"/>
<path d="M245.4 11.5h2.9v2.9h-2.9z" fill-rule="evenodd" fill="#008040"/>
<path d="M245.4 11.5h2.9v2.9h-2.9z" fill="none" stroke="#008040" stroke-width=".29"/>
<path d="M245.4 17.2h2.9v2.9h-2.9z" fill-rule="evenodd" fill="#008040"/>
<path d="M245.4 17.2h2.9v2.9h-2.9z" fill="none" stroke="#008040" stroke-width=".29"/>
<path d="M245.4 23h2.9v2.8h-2.9z" fill-rule="evenodd" fill="#008040"/>
<path d="M245.4 23h2.9v2.8h-2.9z" fill="none" stroke="#008040" stroke-width=".29"/>
<path d="M245.4 28.7h2.9v2.9h-2.9z" fill-rule="evenodd" fill="#008040"/>
<path d="M245.4 28.7h2.9v2.9h-2.9z" fill="none" stroke="#008040" stroke-width=".29"/>
<path d="M245.4 31.6h2.9v2.8h-2.9z" fill-rule="evenodd" fill="#008040"/>
<path d="M245.4 31.6h2.9v2.8h-2.9z" fill="none" stroke="#008040" stroke-width=".29"/>
<path d="M208.1 7.2h40.2v28.7h-40.2z" fill="none" stroke="#008000" stroke-width=".29"/>
<g font-size="3.7" fill="#f00">
<text x="183.4" y="193.6">NK-UART2ETH-U NUC972</text>
<text x="185.1" y="199.9">Block Diagram</text>
</g>
<g font-size="3.4" fill="#008000">
<text x="101.9" y="168">NuD esign EtherU</text>
<text x="102" y="168">NuDesign EtherU</text>
<text x="102.2" y="162.2">nuvoTon</text>
<text x="101.9" y="179.4">P/N: NK-UAR2ETH-U V1.0</text>
</g>
<g font-size="2.9" fill="#004040">
<text x="27.3" y="4">Cofigure</text>
<text x="116.2" y="6.9">NUC972DF62Y</text>
<text x="208.1" y="6.9">Power Filter</text>
<text x="208.1" y="47.1">RMII_PE</text>
<text x="27.3" y="52.8">Connector</text>
<text x="208.1" y="75.8">RMII_PF</text>
<text x="208.1" y="101.6">UART</text>
<text x="27.3" y="127.5">Memory</text>
<text x="208.1" y="130.3">USB</text>
<text x="27.3" y="153.3">NUC123ZD4AN0</text>
<text x="27.3" y="173.4">Power</text>
</g>
<g font-size="2.9" fill="#000080">
<text x="208.1" y="38.5">Power Filter</text>
<text x="27.3" y="47.1">Configure</text>
<text x="208.1" y="64.3">RMII_PE</text>
<text x="208.1" y="90.1">RMII_PF</text>
<text x="27.3" y="118.8">Connector</text>
<text x="208.1" y="116">UART</text>
<text x="27.3" y="141.8">Memory</text>
<text x="116.2" y="153.3">NUC972DF62Y</text>
<text x="208.1" y="159">USB</text>
<text x="27.3" y="167.6">NUC123ZD4AN0</text>
<text x="27.3" y="202.1">Power</text>
</g>
<g font-size="2.6" fill="#f00">
<text x="13.8" y="6.3">PA[1:0]</text>
<text x="102.8" y="9.2">PA[1:0]</text>
<text x="194.3" y="9.5">RTC_XI</text>
<text x="251.7" y="9.5">VDD12</text>
<text x="13.8" y="12.1">PA[6:3]</text>
<text x="13.8" y="17.8">PA[9:8]</text>
<text x="102.8" y="14.9">PA[6:3]</text>
<text x="194.3" y="12.4">RTC_XO</text>
<text x="251.7" y="12.4">VD12</text>
<text x="251.7" y="15.2">VDD18</text>
<text x="13.8" y="23.5">PD[14:12]</text>
<text x="70.9" y="21">VDD12</text>
<text x="70.9" y="23.8">VDD33</text>
<text x="102.8" y="20.7">PA[9:8]</text>
<text x="194.3" y="18.1">12M_XI</text>
<text x="194.3" y="21">12M_XO</text>
<text x="251.7" y="18.1">VD18</text>
<text x="251.7" y="23.8">VD33</text>
<text x="251.7" y="21">VDD33</text>
<text x="13.8" y="29.3">PE[1:0]</text>
<text x="70.9" y="26.7">VSS</text>
<text x="102.8" y="26.4">PA[15:12]</text>
<text x="251.7" y="29.6">AVSS</text>
<text x="251.7" y="26.7">AVD33</text>
<text x="13.8" y="35">PJ[4:0]</text>
<text x="102.8" y="32.2">PB[15:0]</text>
<text x="251.7" y="32.4">VSS</text>
<text x="13.5" y="41.1">RESET</text>
<text x="102.8" y="37.9">PC[9:6]</text>
<text x="102.8" y="43.6">PD[6:0]</text>
<text x="102.8" y="49.4">PD[14:12]</text>
<text x="194.7" y="49.4">PE[11:2]</text>
<text x="251.7" y="52.5">PHY_AVDD33</text>
<text x="251.7" y="49.7">PHY_DVDD33</text>
<text x="10.9" y="55.1">PA[15:12]</text>
<text x="102.8" y="55.1">PE[13:0]</text>
<text x="194.3" y="55.4">RESET</text>
<text x="251.7" y="55.4">VDD33</text>
<text x="251.7" y="58.3">VSS</text>
<text x="10.9" y="60.9">PB[5:0]</text>
<text x="102.8" y="60.9">PF[9:0]</text>
<text x="10.9" y="66.6">PB[15:12]</text>
<text x="102.8" y="66.6">PF[14:11]</text>
<text x="10.9" y="72.3">PC[9:6]</text>
<text x="70.9" y="72.6">AVD33</text>
<text x="70.9" y="75.5">VDD33</text>
<text x="102.8" y="72.3">PG[1:0]</text>
<text x="10.9" y="78.1">PE[13:12]</text>
<text x="10.9" y="83.8">PF[14:11]</text>
<text x="70.9" y="81.2">AVSS</text>
<text x="70.9" y="78.4">VSS</text>
<text x="102.8" y="78.1">PG[5:4]</text>
<text x="159.9" y="78.4">VD12</text>
<text x="159.9" y="81.2">VD18</text>
<text x="194.6" y="78.1">PF[9:0]</text>
<text x="251.7" y="78.4">PHY_DVDD33</text>
<text x="251.7" y="81.2">PHY_AVDD33</text>
<text x="10.9" y="89.6">PG[1:0]</text>
<text x="102.5" y="84.1">PH0</text>
<text x="102.8" y="89.6">PH[15:2]</text>
<text x="159.9" y="89.8">AVD33</text>
<text x="159.9" y="87">RTC_VD33</text>
<text x="159.9" y="84.1">VD33</text>
<text x="194.3" y="84.1">RESET</text>
<text x="251.7" y="84.1">VSS</text>
<text x="10.9" y="95.3">PG[5:4]</text>
<text x="102.8" y="95.3">PI[4:1]</text>
<text x="159.9" y="92.7">AVSS</text>
<text x="159.9" y="95.6">VSS</text>
<text x="10.9" y="101">PH[15:2]</text>
<text x="102.8" y="101">PJ[4:0]</text>
<text x="10.9" y="106.8">PI[4:1]</text>
<text x="102.8" y="106.8">ADC[7:1]</text>
<text x="194.6" y="103.9">PF[14:11]</text>
<text x="251.7" y="107.1">VSS</text>
<text x="251.7" y="104.2">VDD33</text>
<text x="10.9" y="112.5">ADC[7:1]</text>
<text x="102.5" y="112.8">USB0_DP</text>
<text x="194.6" y="109.6">PH[7:4]</text>
<text x="102.5" y="118.5">USB0_ID</text>
<text x="102.5" y="115.7">USB0_DM</text>
<text x="102.5" y="124.3">USB1_DP</text>
<text x="13.8" y="129.7">PB[11:6]</text>
<text x="70.9" y="130">VDD33</text>
<text x="102.5" y="127.2">USB1_DM</text>
<text x="13.8" y="135.5">PD[6:0]</text>
<text x="70.9" y="132.9">VSS</text>
<text x="102.5" y="132.9">RTC_XI</text>
<text x="102.5" y="135.8">RTC_XO</text>
<text x="194.3" y="132.9">PH0</text>
<text x="102.4" y="141.5">12M_XI</text>
<text x="194.3" y="138.6">USB0_DP</text>
<text x="194.3" y="141.5">USB0_DM</text>
<text x="251.7" y="138.6">VDD33</text>
<text x="251.7" y="141.5">972_USB5V</text>
<text x="102.5" y="147.3">RESET</text>
<text x="102.5" y="144.4">12M_XO</text>
<text x="194.3" y="144.4">USB0_ID</text>
<text x="251.7" y="147.3">VSS</text>
<text x="251.9" y="144.4">VIN</text>
<text x="13.8" y="155.6">PE[1:0]</text>
<text x="70.9" y="155.9">VDD33</text>
<text x="194.3" y="150.1">USB1_DP</text>
<text x="194.3" y="153">USB1_DM</text>
<text x="70.9" y="161.6">VSS</text>
<text x="70.9" y="158.7">123_USB5V</text>
<text x="70.9" y="176">VDD12</text>
<text x="70.9" y="178.8">VDD18</text>
<text x="70.9" y="181.7">VDD33</text>
<text x="70.9" y="184.6">RTC_VD33</text>
<text x="70.9" y="187.4">972_USB5V</text>
<text x="70.9" y="190.3">123_USB5V</text>
<text x="70.9" y="196">VSS</text>
<text x="71" y="193.2">VIN</text>
</g>
<g font-size="2.6" fill="#004080">
<text x="30.7" y="8.4">PA[1:0]</text>
<text x="119.7" y="11.2">PA[1:0]</text>
<text x="211.5" y="11.2">RTC_XI</text>
<text x="236.4" y="11.2">VDD12</text>
<text x="30.7" y="14.1">PA[6:3]</text>
<text x="119.7" y="17">PA[6:3]</text>
<text x="211.5" y="14.1">RTC_XO</text>
<text x="236.4" y="17">VDD18</text>
<text x="238.3" y="14.1">VD12</text>
<text x="30.7" y="19.8">PA[9:8]</text>
<text x="55.6" y="22.7">VDD12</text>
<text x="119.7" y="22.7">PA[9:8]</text>
<text x="211.5" y="19.8">12M_XI</text>
<text x="211.5" y="22.7">12M_XO</text>
<text x="236.4" y="22.7">VDD33</text>
<text x="238.3" y="19.8">VD18</text>
<text x="30.7" y="25.6">PD[14:12]</text>
<text x="55.6" y="25.6">VDD33</text>
<text x="58.8" y="28.4">VSS</text>
<text x="119.7" y="28.4">PA[15:12]</text>
<text x="236.6" y="28.4">AVD33</text>
<text x="238.3" y="25.6">VD33</text>
<text x="30.7" y="31.3">PE[1:0]</text>
<text x="119.7" y="34.2">PB[15:0]</text>
<text x="237.9" y="31.3">AVSS</text>
<text x="239.6" y="34.2">VSS</text>
<text x="30.7" y="37.1">PJ[4:0]</text>
<text x="119.7" y="39.9">PC[9:6]</text>
<text x="30.7" y="42.8">RESET</text>
<text x="119.7" y="45.7">PD[6:0]</text>
<text x="119.7" y="51.4">PD[14:12]</text>
<text x="211.5" y="51.4">PE[11:2]</text>
<text x="227.8" y="51.4">PHY_DVDD33</text>
<text x="30.7" y="57.1">PA[15:12]</text>
<text x="119.7" y="57.1">PE[13:0]</text>
<text x="211.5" y="57.1">RESET</text>
<text x="227.9" y="54.3">PHY_AVDD33</text>
<text x="236.4" y="57.1">VDD33</text>
<text x="30.7" y="62.9">PB[5:0]</text>
<text x="119.7" y="62.9">PF[9:0]</text>
<text x="239.6" y="60">VSS</text>
<text x="30.7" y="68.6">PB[15:12]</text>
<text x="119.7" y="68.6">PF[14:11]</text>
<text x="30.7" y="74.4">PC[9:6]</text>
<text x="55.6" y="77.2">VDD33</text>
<text x="55.8" y="74.4">AVD33</text>
<text x="119.7" y="74.4">PG[1:0]</text>
<text x="30.7" y="80.1">PE[13:12]</text>
<text x="57.1" y="83">AVSS</text>
<text x="58.8" y="80.1">VSS</text>
<text x="119.7" y="80.1">PG[5:4]</text>
<text x="146.5" y="80.1">VD12</text>
<text x="146.5" y="83">VD18</text>
<text x="211.5" y="80.1">PF[9:0]</text>
<text x="227.8" y="80.1">PHY_DVDD33</text>
<text x="227.9" y="83">PHY_AVDD33</text>
<text x="30.7" y="85.8">PF[14:11]</text>
<text x="119.7" y="85.8">PH0</text>
<text x="139.7" y="88.7">RTC_VD33</text>
<text x="146.5" y="85.8">VD33</text>
<text x="211.5" y="85.8">RESET</text>
<text x="239.6" y="85.8">VSS</text>
<text x="30.7" y="91.6">PG[1:0]</text>
<text x="119.7" y="91.6">PH[15:2]</text>
<text x="144.7" y="91.6">AVD33</text>
<text x="146" y="94.5">AVSS</text>
<text x="30.7" y="97.3">PG[5:4]</text>
<text x="119.7" y="97.3">PI[4:1]</text>
<text x="147.8" y="97.3">VSS</text>
<text x="30.7" y="103.1">PH[15:2]</text>
<text x="119.7" y="103.1">PJ[4:0]</text>
<text x="211.5" y="105.9">PF[14:11]</text>
<text x="236.4" y="105.9">VDD33</text>
<text x="30.7" y="108.8">PI[4:1]</text>
<text x="119.7" y="108.8">ADC[7:1]</text>
<text x="211.5" y="111.7">PH[7:4]</text>
<text x="239.6" y="108.8">VSS</text>
<text x="30.7" y="114.5">ADC[7:1]</text>
<text x="119.7" y="114.5">USB0_DP</text>
<text x="119.7" y="117.4">USB0_DM</text>
<text x="119.7" y="120.3">USB0_ID</text>
<text x="30.7" y="131.8">PB[11:6]</text>
<text x="55.6" y="131.8">VDD33</text>
<text x="119.7" y="126">USB1_DP</text>
<text x="119.7" y="128.9">USB1_DM</text>
<text x="30.7" y="137.5">PD[6:0]</text>
<text x="58.8" y="134.6">VSS</text>
<text x="119.7" y="137.5">RTC_XO</text>
<text x="119.7" y="134.6">RTC_XI</text>
<text x="211.5" y="134.6">PH0</text>
<text x="119.7" y="143.2">12M_XI</text>
<text x="211.5" y="140.4">USB0_DP</text>
<text x="211.5" y="143.2">USB0_DM</text>
<text x="230.5" y="143.2">972_USB5V</text>
<text x="236.4" y="140.4">VDD33</text>
<text x="119.7" y="149">RESET</text>
<text x="119.7" y="146.1">12M_XO</text>
<text x="211.5" y="146.1">USB0_ID</text>
<text x="239.6" y="149">VSS</text>
<text x="240.5" y="146.1">VIN</text>
<text x="211.5" y="151.9">USB1_DP</text>
<text x="211.5" y="154.7">USB1_DM</text>
<text x="30.7" y="157.6">PE[1:0]</text>
<text x="49.7" y="160.5">123_USB5V</text>
<text x="55.6" y="157.6">VDD33</text>
<text x="58.8" y="163.3">VSS</text>
<text x="55.6" y="177.7">VDD12</text>
<text x="55.6" y="180.6">VDD18</text>
<text x="55.6" y="183.4">VDD33</text>
<text x="49.7" y="189.2">972_USB5V</text>
<text x="50.7" y="186.3">RTC_VD33</text>
<text x="49.7" y="192">123_USB5V</text>
<text x="58.8" y="197.8">VSS</text>
<text x="59.7" y="194.9">VIN</text>
</g>
<g font-size="2.6">
<text x="173.7" y="196.1">Size</text>
<text x="185.1" y="196.1">Document Number</text>
<text x="268.5" y="196.1">Rev</text>
<text x="271.5" y="199.5">1.0</text>
<text x="173.7" y="204.7">Date:</text>
<text x="231.1" y="204.7">Sheet</text>
<text x="254.2" y="204.7">of</text>
</g>
<g font-size="2.3">
<text x="174.8" y="200.4">A</text>
<text x="185.1" y="204.4">Monday, May 02, 2016</text>
<text x="245.4" y="204.4">1</text>
<text x="262.3" y="204.4">12</text>
</g>
<g font-size="1">
<text x="29" y="1.1">5</text>
<text x="84.1" y="1.1">4</text>
<text x="139.2" y="1.1">3</text>
<text x="194.3" y="1.1">2</text>
<text x="249.4" y="1.1">1</text>
<text x=".4" y="27.8">D</text>
<text x="277.3" y="27.8">D</text>
<text x=".4" y="78.8">C</text>
<text x="277.3" y="78.8">C</text>
<text x=".4" y="129.7">B</text>
<text x="277.3" y="129.7">B</text>
<text x=".4" y="180.7">A</text>
<text x="277.3" y="180.7">A</text>
<text x="29" y="206.3">5</text>
<text x="84.1" y="206.3">4</text>
<text x="139.2" y="206.3">3</text>
<text x="194.3" y="206.3">2</text>
<text x="249.4" y="206.3">1</text>
</g>
</svg>
